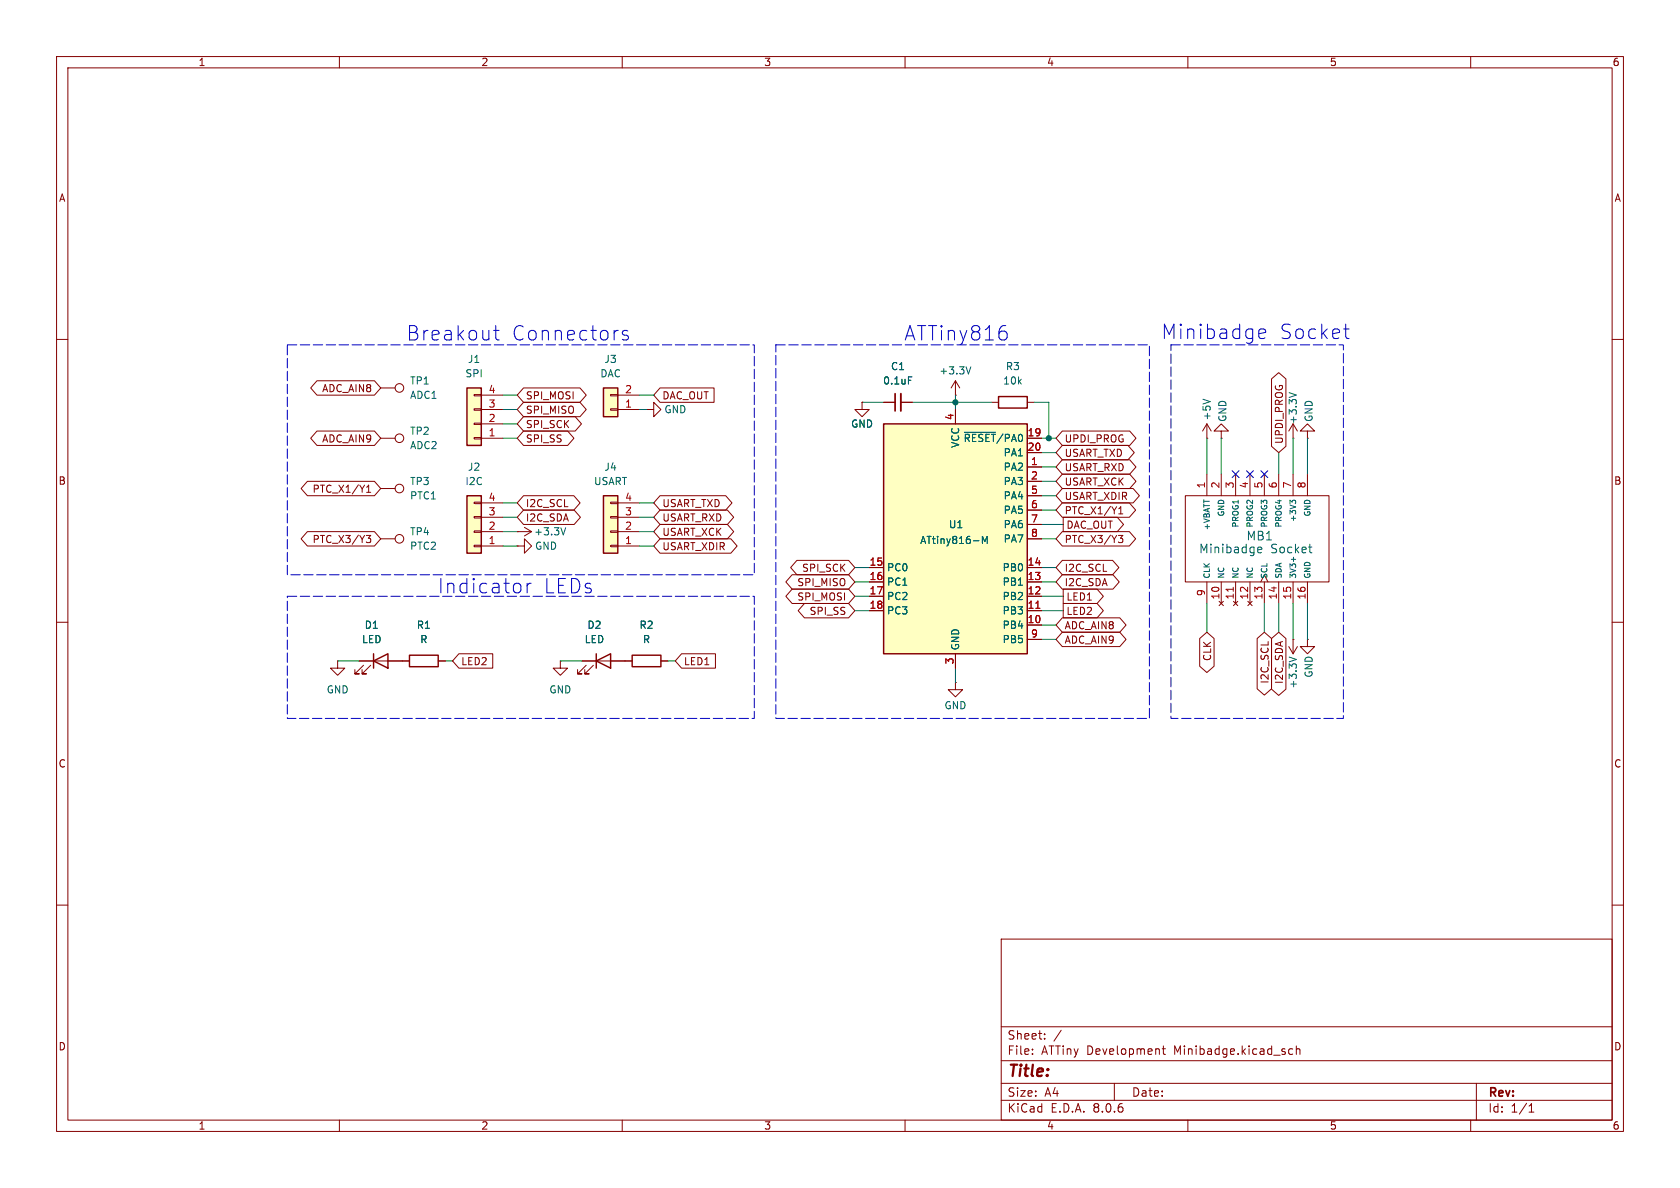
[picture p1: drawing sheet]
<svg xmlns="http://www.w3.org/2000/svg" width="297mm" height="210mm" viewBox="0 0 297 210" stroke-linecap="round" stroke-linejoin="round" font-family="sans-serif">
<g fill="none" stroke="#840000" stroke-width=".18">
<path d="M10 10h277v190h-277zM12 12h273v186h-273zM60 10v2M110 10v2M160 10v2M210 10v2M260 10v2M10 60h2M285 60h2M168.9 69.9h.1M168.9 67.3l-.8 1.3M168.9 67.3v2.6"/>
<path d="M168.9 67.3l.8 1.3M10 110h2M285 110h2M10 160h2M285 160h2M177 166h108v32h-108zM60 198v2M110 198v2M160 198v2M177 194.5h108M177 191.5h108M177 187.5h108"/>
<path d="M177 181.5h108M182.5 186.3v.1M182.5 185.5v.1M184.7 183.6v.1M184.7 182.8v.1M187.6 182.1l-1.3 2M197 191.5v3M205.5 185.4h.5M205.7 184.9v1.3l.3 .2M210 198v2M228.5 185.5l-.4-.1-.3 .3v.4l.2 .2h.5M229.2 185.5l.2-.1 .3 .1 .1 .9"/>
<path d="M229.2 184.9v1.5M260 198v2M261 191.5v6.5M270.3 196.6h.9M270.3 195.5l.4-.4v1.5"/>
</g>
<path d="M171.6 64.8l-.4 1.3" fill="none" stroke="#006464" stroke-width=".18"/>
<path d="M82.5 68.6h2.6v10.1h-2.6z" fill="#ffffc2"/>
<g fill="none" stroke="#840000" stroke-width=".18">
<path d="M67.3 77.5h2.5M67.3 68.6h2.5M83.8 69.7h1.3v.3h-1.3zM83.8 72.3h1.3v.2h-1.3zM83.8 74.8h1.3v.3h-1.3zM83.8 77.3h1.3v.3h-1.3zM85.1 77.5h3.8M85.1 74.9h3.8M85.1 72.4h3.8M85.1 69.9h3.8M156.2 71.1h2M159.3 71.1h2"/>
<path d="M213.4 77.5h.1M213.4 74.9v2.6M213.4 74.9l-.8 1.3M213.4 74.9l.7 1.3M231.1 76.2h1.3l-1.3-1.3-1.2 1.3h1.2v1.3M231.1 77.5h.1M67.3 86.4h2.5M67.3 95.3h2.5M91.4 94h.1M91.4 96.5h1.3v-1.2l1.3 1.2-1.3 1.3v-1.3M91.4 96.5h.1M91.4 94h2.6"/>
<path d="M92.7 93.2l1.3 .8M94 94l-1.3 .7M209.5 87.6h25.4v15.3h-25.4zM213.4 83.8v3.8M215.9 83.8v3.8M218.4 83.8v3.8M221 83.8v3.8M223.5 83.8v3.8M226.1 83.8v3.8M228.6 83.8v3.8M231.1 83.8v3.8M59.7 116.8v1.3h1.3l-1.3 1.3-1.3-1.3h1.3"/>
<path d="M59.7 116.8h.1M71.1 116.8h1.3M77.5 116.8h1.2M99.1 116.8v1.3h1.2l-1.2 1.3-1.3-1.3h1.3M99.1 116.8h.1M102.9 116.8h8.9M103.6 117.6l-1.5 1.5h.8h-.8v-.7M104.9 117.6l-1.5 1.5h.7h-.7v-.7M116.8 116.8h1.3M213.4 102.9v3.8M215.5 106.3l.8 .8M215.9 102.9v3.8"/>
<path d="M216.3 106.3l-.8 .8M218.1 106.3l.7 .8M218.4 102.9v3.8M218.8 106.3l-.7 .8M220.6 106.3l.8 .8M221 102.9v3.8M221.4 106.3l-.8 .8M222.9 102.9l.6-1.3 .7 1.3M223.5 102.9v3.8M226.1 102.9v3.8M227.8 114.3l.8 1.3M228.6 113h.1"/>
<path d="M228.6 102.9v3.8M228.6 113v2.6M229.4 114.3l-.8 1.3M231.1 113v1.3h1.3l-1.3 1.3-1.2-1.3h1.2M231.1 113h.1M231.1 102.9v3.8M168.9 120.7v1.2h1.3l-1.3 1.3-1.3-1.3h1.3M168.9 120.7h.1"/>
<circle cx="70.6" cy="68.6" r=".76"/>
<circle cx="70.6" cy="77.5" r=".76"/>
<circle cx="70.6" cy="95.2" r=".76"/>
<circle cx="70.6" cy="86.4" r=".76"/>
</g>
<path d="M82.5 68.6h2.6v10.1h-2.6zM72.4 115.8h5.1v2.1h-5.1zM105.4 116.8l2.5-1.2v2.5zM105.4 115.6v2.5M111.8 115.8h5v2.1h-5z" fill="none" stroke="#840000" stroke-width=".25"/>
<path d="M159.3 69.6v3" fill="none" stroke="#840000" stroke-width=".33"/>
<path d="M158.2 69.6v3" fill="none" stroke="#840000" stroke-width=".3"/>
<path d="M160.6 66.6h.6M212.7 70.6l1.2 .4M100 93.3l-.4 1.3M222.3 97.2l.8-.1-.1-.3-.4-.1-.3 .2 .1 .8h.6M228.7 98.5v.8M229.1 88.9v-.3l-.2-.2-.4 .1-.1 .3-.3-.4v.6M231.3 96.7h.6M231.8 97.7h.1M227.9 116.2l1.3 .4" fill="none" stroke="#006464" stroke-width=".18"/>
<path d="M218 103.8v.7" fill="none" stroke="#a90000" stroke-width=".18"/>
<path d="M106.7 68.6h2.5v5.1h-2.5z" fill="#ffffc2"/>
<path d="M107.9 69.7h1.3v.3h-1.3zM107.9 72.3h1.3v.2h-1.3zM109.2 72.4h3.8M109.2 69.9h3.8M114.3 72.4h1.3v-1.3l1.2 1.3-1.2 1.3v-1.3M114.3 72.4h.1" fill="none" stroke="#840000" stroke-width=".18"/>
<path d="M106.7 68.6h2.5v5.1h-2.5z" fill="none" stroke="#840000" stroke-width=".25"/>
<path d="M82.5 87.6h2.6v10.2h-2.6z" fill="#ffffc2"/>
<g fill="none" stroke="#840000" stroke-width=".18">
<path d="M215.9 76.2h1.3l-1.3-1.3-1.3 1.3h1.3v1.3M215.9 77.5h.1M228.6 77.5h.1M228.6 74.9l-.8 1.3M228.6 74.9v2.6M228.6 74.9l.8 1.3M83.8 88.8h1.3v.2h-1.3zM83.8 91.3h1.3v.3h-1.3zM83.8 93.9h1.3v.2h-1.3zM83.8 96.4h1.3v.2h-1.3zM85.1 96.5h3.8M85.1 94h3.8"/>
<path d="M85.1 91.4h3.8M85.1 88.9h3.8"/>
</g>
<path d="M82.5 87.6h2.6v10.2h-2.6z" fill="none" stroke="#840000" stroke-width=".25"/>
<path d="M227.9 69.4l1.3 .4" fill="none" stroke="#006464" stroke-width=".18"/>
<path d="M106.7 87.6h2.5v10.2h-2.5z" fill="#ffffc2"/>
<g fill="none" stroke="#840000" stroke-width=".18">
<path d="M175.3 71.1h1.2M181.6 71.1h1.3M107.9 88.8h1.3v.2h-1.3zM107.9 91.3h1.3v.3h-1.3zM107.9 93.9h1.3v.2h-1.3zM107.9 96.4h1.3v.2h-1.3zM109.2 96.5h3.8M109.2 94h3.8M109.2 91.4h3.8M109.2 88.9h3.8M63.5 116.8h7.6M64.3 117.6l-1.6 1.5h.8h-.8v-.7"/>
<path d="M65.5 117.6l-1.5 1.5h.8h-.8v-.7"/>
</g>
<path d="M176.5 70.1h5.1v2h-5.1zM106.7 87.6h2.5v10.2h-2.5zM66 116.8l2.6-1.2v2.5zM66 115.6v2.5" fill="none" stroke="#840000" stroke-width=".25"/>
<path d="M156.2 74.9h25.4v40.7h-25.4z" fill="#ffffc2"/>
<path d="M156.2 74.9h25.4v40.7h-25.4z" fill="none" stroke="#840000" stroke-width=".25"/>
<g fill="none" stroke="#840000" stroke-width=".18">
<path d="M56 76.2h10.2l1.1 1.3-1.1 1.2h-10.2l-1.1-1.2zM56 67.3h10.2l1.1 1.3-1.1 1.3h-10.2l-1.1-1.3zM92.6 73.7h9.1l1.1 1.2-1.1 1.3h-9.1l-1.2-1.3zM92.6 68.6h9.9l1.1 1.3-1.1 1.2h-9.9l-1.2-1.2zM92.6 71.1h9.9l1.1 1.3-1.1 1.3h-9.9l-1.2-1.3zM92.6 76.2h7.8l1.1 1.3-1.1 1.2h-7.8l-1.2-1.2zM116.7 68.6h9.5v2.5h-9.5l-1.1-1.2zM152.4 71.1v1.3h1.3l-1.3 1.3-1.3-1.3h1.3M152.4 71.1h.1M156.2 71.1h2M159.3 71.1h2M168.9 72.4v2.5"/>
<path d="M181.6 77.5h2.5M187.8 78.7h11.6l1.1 1.3-1.1 1.3h-11.6l-1.1-1.3zM187.8 76.2h11.9l1.1 1.3-1.1 1.2h-11.9l-1.1-1.2zM224.8 67l1.3-1.1 1.2 1.1v11.9l-1.2 1.1-1.3-1.1zM54.3 85.1h11.9l1.1 1.3-1.1 1.2h-11.9l-1.1-1.2zM54.3 94h11.9l1.1 1.3-1.1 1.2h-11.9l-1.1-1.2zM64.8 94.7h.7l-.4 .4 .4 .2v.4l-.2 .2h-.4M64.8 87h.7M64.8 86.1l.4-.3v1.2M92.6 87.6h8.8l1.2 1.3-1.2 1.3h-8.8l-1.2-1.3zM92.6 90.2h8.9l1.1 1.2-1.1 1.3h-8.9l-1.2-1.3zM116.7 87.6h11.6l1.1 1.3-1.1 1.3h-11.6l-1.1-1.3z"/>
<path d="M116.7 90.2h11.9l1.1 1.2-1.1 1.3h-11.9l-1.1-1.3zM116.7 95.2h12.5l1.1 1.3-1.1 1.3h-12.5l-1.1-1.3zM116.7 92.7h11.9l1.1 1.3-1.1 1.3h-11.9l-1.1-1.3zM140.9 99.1h9.1l1.1 1.2-1.1 1.3h-9.1l-1.1-1.3zM181.6 82.6h2.5M181.6 85.1h2.5M181.6 80h2.5M181.6 87.6h2.5M181.6 90.2h2.5M181.6 92.7h2.5M181.6 95.3h2.5M187.8 99.1h8.9l1.1 1.2-1.1 1.3h-8.9l-1.1-1.3z"/>
<path d="M187.8 81.3h11.9l1.1 1.3-1.1 1.2h-11.9l-1.1-1.2zM187.8 94h11.9l1.1 1.3-1.1 1.2h-11.9l-1.1-1.2zM187.8 86.4h12.5l1.1 1.2-1.1 1.3h-12.5l-1.1-1.3zM187.8 83.8h11.9l1.1 1.3-1.1 1.3h-11.9l-1.1-1.3zM187.8 88.9h11.9l1.1 1.3-1.1 1.2h-11.9l-1.1-1.2zM188 91.4h9.5l1.1 1.3-1.1 1.3h-9.5zM197.7 94.7h.8l-.4 .4 .3 .2 .1 .4-.2 .2h-.4M197.8 90.8h.7M197.8 89.9l.3-.3v1.2M63.5 116.8h2.5M68.6 116.8h3.8M77.5 116.8h1.2"/>
<path d="M81.1 115.6h6v2.5h-6l-1.1-1.3zM102.9 116.8h2.5M107.9 116.8h3.9M116.8 116.8h1.3M120.5 115.6h6v2.5h-6l-1.1-1.3zM140 104.1h10l1.1 1.3-1.1 1.3h-10l-1.1-1.3zM140 101.6h10l1.1 1.3-1.1 1.2h-10l-1.1-1.2zM142.2 106.7h7.8l1.1 1.3-1.1 1.2h-7.8l-1.1-1.2zM153.7 108h2.5M153.7 105.4h2.5M153.7 102.9h2.5M153.7 100.3h2.5"/>
<path d="M168.9 115.6v2.5M181.6 110.5h2.5M181.6 108h2.5M181.6 105.4h2.5M181.6 102.9h2.5M181.6 100.3h2.5M181.6 113h2.5M187.8 109.2h10.2l1.1 1.3-1.1 1.3h-10.2l-1.1-1.3zM187.8 111.8h10.2l1.1 1.2-1.1 1.3h-10.2l-1.1-1.3zM187.8 101.6h9l1.1 1.3-1.1 1.2h-9l-1.1-1.2zM188 106.7h6l1.1 1.3-1.1 1.2h-6zM188 104.1h6l1.1 1.3-1.1 1.3h-6z"/>
<path d="M212.1 112.9l1.3-1.1 1.2 1.1v4.9l-1.2 1.1-1.3-1.1zM222.2 112.9l1.3-1.1 1.3 1.1v8.9l-1.3 1.1-1.3-1.1zM224.8 112.9l1.3-1.1 1.2 1.1v8.9l-1.2 1.1-1.3-1.1z"/>
</g>
<path d="M183.1 107.5h.7" fill="none" stroke="#a90000" stroke-width=".18"/>
<path d="M160.6 66.6h.6M170.5 76.4h5.5M173.7 96.1v-1.3l.4 .9 .4-.9v1.3" fill="none" stroke="#006464" stroke-width=".18"/>
<path d="M87.3 58.4h.9M87.6 57.6v2.1l.2 .3 .4 .1M111 58.5l-.6-.1-.4 .4 .1 .3 .9 .3 .1 .2-.1 .4-.3 .1-.7-.1M177.9 58.8l.2 .2-.2 .9M222.7 59.7l.2 .1 .7-.1M222.7 58.3l.7-.1 .2 .1 .1 .5-1.2 .2M237.5 58.2h1M238 59.7l.5 .1M93.2 103.1v1.7M93.9 103.1a.65 .65 0 0 0-.7 .5" fill="none" stroke="#0000c2" stroke-width=".18"/>
<path d="M50.8 61h82.5v40.6h-82.5zM137.2 61h66v66h-66zM207 61h30.5v66h-30.5zM50.8 105.4h82.5v21.6h-82.5z" fill="none" stroke="#0000c2" stroke-width=".18" stroke-dasharray="1.7 .6"/>
<g fill="none" stroke="#009600" stroke-width=".18">
<path d="M88.9 72.4h2.5M88.9 69.9h2.5M88.9 77.5h2.5M88.9 74.9h2.5M113 72.4h1.3M113 69.9h2.6M152.4 71.1h3.8M161.3 71.1h14M168.9 69.9v2.5M182.9 71.1h2.5v6.4M184.1 77.5h2.6M213.4 77.5v6.3"/>
<path d="M215.9 77.5v6.3M228.6 77.5v6.3M231.1 77.5v6.3M88.9 96.5h2.5M88.9 88.9h2.5M88.9 94h2.5M88.9 91.4h2.5M113 96.5h2.6M113 88.9h2.6M113 94h2.6M113 91.4h2.6M184.1 82.6h2.6"/>
<path d="M184.1 80h2.6M184.1 87.6h2.6M184.1 85.1h2.6M184.1 90.2h2.6M184.1 92.7h3.9M184.1 95.3h2.6M226.1 80v3.8M59.7 116.8h3.8M78.7 116.8h1.3M99.1 116.8h3.8M118.1 116.8h1.3M151.1 108h2.6"/>
<path d="M151.1 100.3h2.6M151.1 105.4h2.6M151.1 102.9h2.6M168.9 118.1v2.6M184.1 108h3.9M184.1 100.3h2.6M184.1 105.4h3.9M184.1 102.9h2.6M184.1 110.5h2.6M184.1 113h2.6M213.4 106.7v5.1M223.5 106.7v5.1"/>
<path d="M226.1 106.7v5.1M228.6 106.7v6.3M231.1 106.7v6.3"/>
</g>
<path d="M217.8 83.2l1.2 1.2M219 83.2l-1.2 1.2M220.4 83.2l1.2 1.2M221.6 83.2l-1.2 1.2M222.9 83.2l1.2 1.2M224.1 83.2l-1.2 1.2" fill="none" stroke="#000084" stroke-width=".18"/>
<g fill="#009600" stroke="#009600" stroke-width=".18">
<circle cx="168.9" cy="71.1" r=".46"/>
<circle cx="185.4" cy="77.5" r=".46"/>
</g>
<g font-size="3.5" fill="#0000c2">
<text x="71.8" y="60.4">Breakout</text>
<text x="90.4" y="60.4">Connectors</text>
<text x="159.8" y="60.4">ATTiny816</text>
<text x="205.3" y="60.2">Minibadge</text>
<text x="226.1" y="60.2">Socket</text>
<text x="77.4" y="105.1">Indicator</text>
<text x="96.1" y="105.1">LEDs</text>
</g>
<text font-size="2.8" fill="#840000" x="178" y="190.9">Title:</text>
<g font-size="2.1" fill="#006464">
<text x="220.3" y="95.7">MB1</text>
<text x="211.9" y="98">Minibadge</text>
<text x="224.6" y="98">Socket</text>
</g>
<g font-size="2.1" fill="#840000">
<text x="178" y="184">Sheet:</text>
<text x="178" y="186.7">File:</text>
<text x="184.1" y="186.7">ATTiny</text>
<text x="192.2" y="186.7">Development</text>
<text x="207.7" y="186.7">Minibadge.kicad_sch</text>
<text x="178" y="196.9">KiCad</text>
<text x="178" y="194.1">Size:</text>
<text x="184.7" y="194.1">A4</text>
<text x="185.7" y="196.9">E.D.A.</text>
<text x="193.3" y="196.9">8.0.6</text>
<text x="200" y="194.1">Date:</text>
<text x="263" y="194.3">Rev:</text>
<text x="263" y="196.9">Id:</text>
<text x="267.1" y="196.9">1/1</text>
</g>
<g font-size="1.8" fill="#840000">
<text x="35" y="11.9">1</text>
<text x="85" y="11.9">2</text>
<text x="135" y="11.9">3</text>
<text x="185" y="11.9">4</text>
<text x="235" y="11.9">5</text>
<text x="285" y="11.9">6</text>
<text x="10.3" y="35.9">A</text>
<text x="285.3" y="35.9">A</text>
<text x="56.8" y="69.5">ADC_AIN8</text>
<text x="92.9" y="70.8">SPI_MOSI</text>
<text x="117" y="70.8">DAC_OUT</text>
<text x="92.9" y="75.9">SPI_SCK</text>
<text x="92.9" y="73.3">SPI_MISO</text>
<text x="56.8" y="78.4">ADC_AIN9</text>
<text x="92.9" y="78.4">SPI_SS</text>
<text x="188.1" y="81">USART_TXD</text>
<text x="188.1" y="83.5">USART_RXD</text>
<text x="188.1" y="78.4">UPDI_PROG</text>
<text x="227" y="78.6" transform="rotate(-90 227 78.6)">UPDI_PROG</text>
<text x="10.3" y="85.9">B</text>
<text x="55.2" y="87.3">PTC_X1/Y1</text>
<text x="92.9" y="89.9">I2C_SCL</text>
<text x="117" y="89.9">USART_TXD</text>
<text x="188.1" y="88.6">USART_XDIR</text>
<text x="188.1" y="86">USART_XCK</text>
<text x="285.3" y="85.9">B</text>
<text x="92.9" y="92.4">I2C_SDA</text>
<text x="117" y="92.4">USART_RXD</text>
<text x="117" y="94.9">USART_XCK</text>
<text x="188.1" y="91.1">PTC_X1/Y1</text>
<text x="188.4" y="93.7">DAC_OUT</text>
<text x="55.2" y="96.2">PTC_X3/Y3</text>
<text x="117" y="97.5">USART_XDIR</text>
<text x="141.7" y="101.3">SPI_SCK</text>
<text x="188.1" y="101.3">I2C_SCL</text>
<text x="188.1" y="96.2">PTC_X3/Y3</text>
<text x="140.8" y="106.4">SPI_MOSI</text>
<text x="140.8" y="103.8">SPI_MISO</text>
<text x="188.1" y="103.8">I2C_SDA</text>
<text x="188.4" y="106.4">LED1</text>
<text x="143" y="108.9">SPI_SS</text>
<text x="188.1" y="111.4">ADC_AIN8</text>
<text x="188.1" y="114">ADC_AIN9</text>
<text x="188.4" y="108.9">LED2</text>
<text x="81.4" y="117.8">LED2</text>
<text x="120.8" y="117.8">LED1</text>
<text x="214.3" y="117" transform="rotate(-90 214.3 117)">CLK</text>
<text x="224.5" y="121" transform="rotate(-90 224.5 121)">I2C_SCL</text>
<text x="227" y="121" transform="rotate(-90 227 121)">I2C_SDA</text>
<text x="10.3" y="135.9">C</text>
<text x="285.3" y="135.9">C</text>
<text x="10.3" y="185.9">D</text>
<text x="285.3" y="185.9">D</text>
<text x="35" y="199.9">1</text>
<text x="85" y="199.9">2</text>
<text x="135" y="199.9">3</text>
<text x="185" y="199.9">4</text>
<text x="235" y="199.9">5</text>
<text x="285" y="199.9">6</text>
</g>
<g font-size="1.8" fill="#006464">
<text x="82.6" y="64.4">J1</text>
<text x="106.8" y="64.4">J3</text>
<text x="157.4" y="65.6">C1</text>
<text x="177.7" y="65.6">R3</text>
<text x="72.4" y="68.2">TP1</text>
<text x="72.4" y="70.7">ADC1</text>
<text x="82.2" y="66.9">SPI</text>
<text x="106" y="66.9">DAC</text>
<text x="156" y="68.2">0.1uF</text>
<text x="166" y="66.4">+3.3V</text>
<text x="177.2" y="68.2">10k</text>
<text x="72.4" y="77.1">TP2</text>
<text x="117.4" y="73.3">GND</text>
<text x="150.4" y="75.8">GND</text>
<text x="214.2" y="74.4" transform="rotate(-90 214.2 74.4)">+5V</text>
<text x="217" y="74.7" transform="rotate(-90 217 74.7)">GND</text>
<text x="229.5" y="75.1" transform="rotate(-90 229.5 75.1)">+3.3V</text>
<text x="232.3" y="74.7" transform="rotate(-90 232.3 74.7)">GND</text>
<text x="72.4" y="79.6">ADC2</text>
<text x="82.6" y="83.4">J2</text>
<text x="106.8" y="83.4">J4</text>
<text x="169.8" y="79.3" transform="rotate(-90 169.8 79.3)">VCC</text>
<text x="170.3" y="78.3">~{RESET}/PA0</text>
<text x="177.3" y="83.4">PA2</text>
<text x="177.3" y="80.9">PA1</text>
<text x="72.4" y="86">TP3</text>
<text x="72.4" y="88.5">PTC1</text>
<text x="82.2" y="86">I2C</text>
<text x="104.9" y="86">USART</text>
<text x="177.3" y="86">PA3</text>
<text x="177.3" y="88.5">PA4</text>
<text x="72.4" y="94.8">TP4</text>
<text x="94.3" y="94.8">+3.3V</text>
<text x="167.6" y="93.6">U1</text>
<text x="177.3" y="91">PA5</text>
<text x="177.3" y="93.6">PA6</text>
<text x="72.4" y="97.4">PTC2</text>
<text x="94.5" y="97.4">GND</text>
<text x="156.7" y="101.2">PC0</text>
<text x="162.6" y="96.4">ATtiny816-M</text>
<text x="177.1" y="101.2">PB0</text>
<text x="177.3" y="96.1">PA7</text>
<text x="156.7" y="103.7">PC1</text>
<text x="156.7" y="106.3">PC2</text>
<text x="177.1" y="106.3">PB2</text>
<text x="177.1" y="103.7">PB1</text>
<text x="63.9" y="113.9">LED</text>
<text x="64.4" y="111.4">D1</text>
<text x="73.6" y="111.4">R1</text>
<text x="74.2" y="113.9">R</text>
<text x="103.3" y="113.9">LED</text>
<text x="103.8" y="111.4">D2</text>
<text x="113" y="111.4">R2</text>
<text x="113.6" y="113.9">R</text>
<text x="156.7" y="108.8">PC3</text>
<text x="177.1" y="111.4">PB4</text>
<text x="177.1" y="108.8">PB3</text>
<text x="177.1" y="113.9">PB5</text>
<text x="169.8" y="115.1" transform="rotate(-90 169.8 115.1)">GND</text>
<text x="232.3" y="119.9" transform="rotate(-90 232.3 119.9)">GND</text>
<text x="57.7" y="122.8">GND</text>
<text x="97" y="122.8">GND</text>
<text x="166.9" y="125.6">GND</text>
<text x="229.5" y="121.8" transform="rotate(-90 229.5 121.8)">+3.3V</text>
</g>
<g font-size="1.8" fill="#a90000">
<text x="86.3" y="69.6">4</text>
<text x="110.4" y="69.6">2</text>
<text x="86.3" y="77.2">1</text>
<text x="86.3" y="74.7">2</text>
<text x="86.3" y="72.1">3</text>
<text x="110.4" y="72.1">1</text>
<text x="168.7" y="74.4" transform="rotate(-90 168.7 74.4)">4</text>
<text x="181.6" y="77.2">19</text>
<text x="181.6" y="79.8">20</text>
<text x="182.2" y="82.3">1</text>
<text x="86.3" y="88.6">4</text>
<text x="110.4" y="88.6">4</text>
<text x="182.2" y="84.8">2</text>
<text x="182.2" y="87.4">5</text>
<text x="182.2" y="89.9">6</text>
<text x="213.1" y="86.4" transform="rotate(-90 213.1 86.4)">1</text>
<text x="215.6" y="86.4" transform="rotate(-90 215.6 86.4)">2</text>
<text x="218.2" y="86.4" transform="rotate(-90 218.2 86.4)">3</text>
<text x="220.7" y="86.4" transform="rotate(-90 220.7 86.4)">4</text>
<text x="223.3" y="86.4" transform="rotate(-90 223.3 86.4)">5</text>
<text x="225.8" y="86.4" transform="rotate(-90 225.8 86.4)">6</text>
<text x="228.3" y="86.4" transform="rotate(-90 228.3 86.4)">7</text>
<text x="230.9" y="86.4" transform="rotate(-90 230.9 86.4)">8</text>
<text x="86.3" y="93.7">2</text>
<text x="86.3" y="91.2">3</text>
<text x="110.4" y="93.7">2</text>
<text x="110.4" y="91.2">3</text>
<text x="182.2" y="92.5">7</text>
<text x="182.2" y="95">8</text>
<text x="86.3" y="96.3">1</text>
<text x="110.4" y="96.3">1</text>
<text x="153.6" y="100.1">15</text>
<text x="181.6" y="100.1">14</text>
<text x="153.6" y="102.6">16</text>
<text x="153.6" y="105.2">17</text>
<text x="153.6" y="107.7">18</text>
<text x="181.6" y="107.7">11</text>
<text x="181.6" y="105.2">12</text>
<text x="181.6" y="102.6">13</text>
<text x="213.1" y="105.5" transform="rotate(-90 213.1 105.5)">9</text>
<text x="215.6" y="106.1" transform="rotate(-90 215.6 106.1)">10</text>
<text x="218.2" y="106.1" transform="rotate(-90 218.2 106.1)">11</text>
<text x="220.7" y="106.1" transform="rotate(-90 220.7 106.1)">12</text>
<text x="223.3" y="106.1" transform="rotate(-90 223.3 106.1)">13</text>
<text x="225.8" y="106.1" transform="rotate(-90 225.8 106.1)">14</text>
<text x="228.3" y="106.1" transform="rotate(-90 228.3 106.1)">15</text>
<text x="230.9" y="106.1" transform="rotate(-90 230.9 106.1)">16</text>
<text x="181.6" y="110.2">10</text>
<text x="182.2" y="112.8">9</text>
<text x="168.7" y="117.5" transform="rotate(-90 168.7 117.5)">3</text>
</g>
<g font-size="1.4" fill="#006464">
<text x="214.1" y="93.9" transform="rotate(-90 214.1 93.9)">+VBATT</text>
<text x="216.6" y="91.4" transform="rotate(-90 216.6 91.4)">GND</text>
<text x="219.2" y="93.4" transform="rotate(-90 219.2 93.4)">PROG1</text>
<text x="221.7" y="93.4" transform="rotate(-90 221.7 93.4)">PROG2</text>
<text x="224.2" y="93.4" transform="rotate(-90 224.2 93.4)">PROG3</text>
<text x="226.8" y="93.4" transform="rotate(-90 226.8 93.4)">PROG4</text>
<text x="229.3" y="92.4" transform="rotate(-90 229.3 92.4)">+3V3</text>
<text x="231.9" y="91.4" transform="rotate(-90 231.9 91.4)">GND</text>
<text x="214.1" y="102.4" transform="rotate(-90 214.1 102.4)">CLK</text>
<text x="216.6" y="102.4" transform="rotate(-90 216.6 102.4)">NC</text>
<text x="219.2" y="102.4" transform="rotate(-90 219.2 102.4)">NC</text>
<text x="221.7" y="102.4" transform="rotate(-90 221.7 102.4)">NC</text>
<text x="224.2" y="102.4" transform="rotate(-90 224.2 102.4)">SCL</text>
<text x="226.8" y="102.4" transform="rotate(-90 226.8 102.4)">SDA</text>
<text x="229.3" y="102.4" transform="rotate(-90 229.3 102.4)">3V3+</text>
<text x="231.9" y="102.4" transform="rotate(-90 231.9 102.4)">GND</text>
</g>
</svg>
